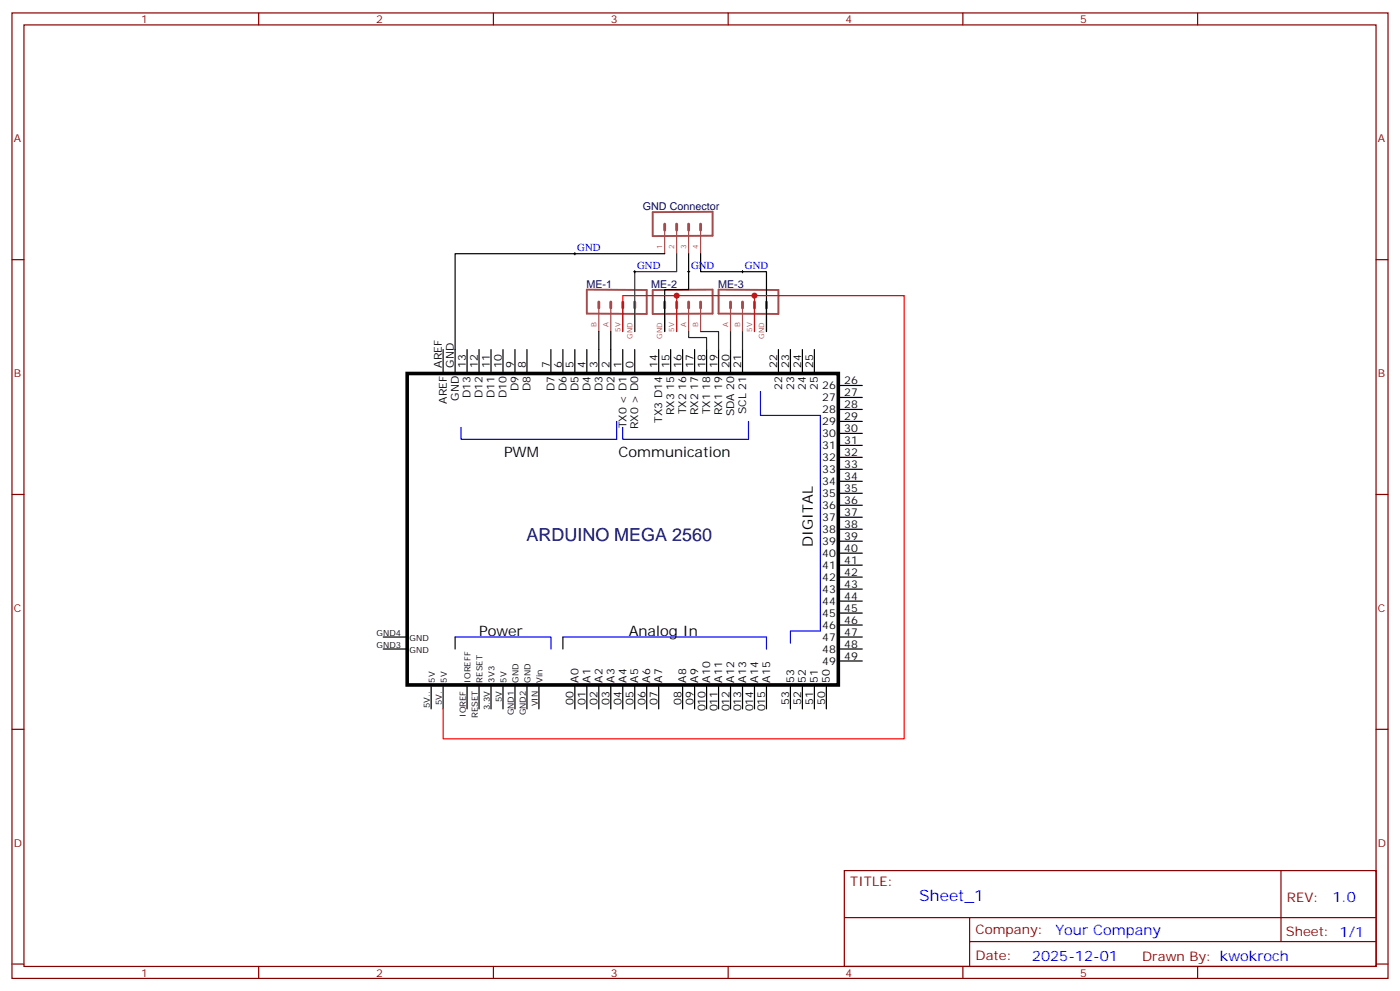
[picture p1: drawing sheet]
<svg xmlns="http://www.w3.org/2000/svg" width="412mm" height="292mm" viewBox="0 0 412 292" stroke-linecap="round" stroke-linejoin="round" font-family="sans-serif">
<g fill="none" stroke="#870000" stroke-width=".35">
<path d="M3.5 3.8h405.4v284.3h-405.4zM7.1 7.3h398.2v277.3h-398.2zM76.2 3.8v3.5M145.3 3.8v3.5M214.5 3.8v3.5M283.6 3.8v3.5M352.8 3.8v3.5M3.5 76.5h3.6M405.3 76.5h3.6M3.5 145.6h3.6M405.3 145.6h3.6M3.5 214.8h3.6"/>
<path d="M405.3 214.8h3.6M248.7 256.4h156.6v28.2h-156.6zM377.3 256.4v20.9M248.7 270.2h156.5M285.6 277.3h119.6M285.6 270.2v14.2M3.5 283.9h3.6M76.2 284.6v3.5M145.3 284.6v3.5M214.5 284.6v3.5M283.6 284.6v3.5M352.8 284.6v3.5"/>
<path d="M405.3 283.9h3.6"/>
</g>
<path d="M192.3 62.5l17.6-.1v7l-17.6 .1zM172.9 85.3l17.6 .1v7.1l-17.6-.1zM192.3 85.4l17.6-.1v7.1l-17.6 .1zM211.7 85.3l17.6 .1v7.1l-17.6-.1z" fill="none" stroke="#a64a4a" stroke-width=".56"/>
<g fill="none" stroke="#a64a4a" stroke-width=".85">
<path d="M195.8 66v1.8M199.3 66v1.8M202.8 66v1.8M206.4 66v1.8M176.4 88.9v1.8M179.9 88.9v1.8M183.4 88.9v1.8M187 88.9v1.8M195.8 88.9v1.8M199.3 88.9v1.8M202.8 88.9v1.8M206.4 88.9v1.8"/>
<path d="M215.2 88.9v1.8M218.7 88.9v1.8M222.2 88.9v1.8M225.8 88.9v1.8"/>
</g>
<g fill="none" stroke="#a64a4a" stroke-width=".35">
<path d="M195.8 67.8v6.9M199.3 67.8v6.9M202.8 67.8v6.9M206.4 67.8v6.9M176.4 90.7v6.9M179.9 90.7v6.9M183.4 90.7v6.9M187 90.7v6.9M195.8 90.7v6.9M199.3 90.7v6.9M202.8 90.7v6.9M206.4 90.7v6.9"/>
<path d="M215.2 90.7v6.9M218.7 90.7v6.9M222.2 90.7v6.9M225.8 90.7v6.9"/>
</g>
<g fill="none" stroke="#000" stroke-width=".35">
<path d="M195.8 74.7h-61.7v35.3M202.8 74.7v10.6h-7v12.3M206.4 74.7v5.3h19.4v17.6M176.4 97.6v12.4M179.9 97.6v12.4M130.5 102.9v7.1M137.6 102.9v7.1M141.1 102.9v7.1M144.6 102.9v7.1M148.2 102.9v7.1M151.7 102.9v7.1M155.2 102.9v7.1"/>
<path d="M162.3 102.9v7.1M165.8 102.9v7.1M169.3 102.9v7.1M172.9 102.9v7.1M183.4 102.9v7.1M187 102.9v7.1M194 102.9v7.1M197.6 102.9v7.1M201.1 102.9v7.1M204.6 102.9v7.1M208.1 102.9v7.1M211.7 102.9v7.1"/>
<path d="M215.2 102.9v7.1M218.7 102.9v7.1M229.3 102.9v7.1M232.8 102.9v7.1M236.4 102.9v7.1M239.9 102.9v7.1M246.9 113.5h7.1M246.9 117.1h7.1M246.9 120.6h7.1M246.9 138.2h7.1M246.9 124.1h7.1M246.9 127.6h7.1"/>
<path d="M246.9 131.2h7.1M246.9 134.7h7.1M246.9 141.7h7.1M246.9 145.3h7.1M246.9 148.8h7.1M246.9 152.3h7.1M246.9 155.9h7.1M246.9 159.4h7.1M246.9 162.9h7.1M246.9 166.4h7.1M246.9 170h7.1M246.9 173.5h7.1"/>
<path d="M246.9 177h7.1M112.9 191.1h7M112.9 187.6h7M134.1 187.6v3.5M165.8 187.6v3.5M246.9 180.6h7.1M246.9 194.7h7.1M246.9 191.1h7.1M246.9 187.6h7.1M246.9 184.1h7.1M127 201.7v7.1M130.5 201.7v7.1"/>
<path d="M137.6 201.7v7.1M141.1 201.7v7.1M144.6 201.7v7.1M148.2 201.7v7.1M151.7 201.7v7.1M155.2 201.7v7.1M158.7 201.7v7.1M169.3 201.7v7.1M172.9 201.7v7.1M176.4 201.7v7.1M179.9 201.7v7.1M183.4 201.7v7.1"/>
<path d="M187 201.7v7.1M190.5 201.7v7.1M194 201.7v7.1M201.1 201.7v7.1M204.6 201.7v7.1M208.1 201.7v7.1M211.7 201.7v7.1M215.2 201.7v7.1M218.7 201.7v7.1M222.2 201.7v7.1M225.8 201.7v7.1M232.8 201.7v7.1"/>
<path d="M236.4 201.7v7.1M239.9 201.7v7.1M243.4 201.7v7.1"/>
</g>
<path d="M119.9 110h127v91.7h-127z" fill="none" stroke="#000" stroke-width="1.1"/>
<path d="M224 115.3v7h17.7v63.5h-8.9v3.6M181.7 124.1v5.3h-45.9v-3.5M220.5 124.1v5.3h-37.1v-3.5M134.1 187.6h28.2v3.5M165.8 187.6h60v3.5" fill="none" stroke="#00f" stroke-width=".35"/>
<path d="M202.8 97.6v1.8h5.3v3.5M206.4 97.6h5.3v5.3M215.2 97.6v5.3M218.7 97.6v5.3" fill="none" stroke="#008700" stroke-width=".35"/>
<path d="M199.3 74.7v5.3h-12.3v17.6" fill="none" stroke="#333" stroke-width=".35"/>
<path d="M169 74.7h.7M169.3 74.4v.7M187 79.7v.7M202.8 79.7v.7M218.7 79.7v.7M186.6 80h.7M202.5 80h.7M218.4 80h.7" fill="none" stroke="#000" stroke-width=".29"/>
<path d="M183.4 97.6v-10.5h82.9v130.5h-135.8v-8.8M199.3 87.1v10.5M222.2 87.1v10.5" fill="none" stroke="#f00" stroke-width=".35"/>
<g fill="#c00">
<circle cx="199.3" cy="87.1" r=".88"/>
<circle cx="222.3" cy="87.1" r=".88"/>
</g>
<text font-size="5.3" fill="#000080" x="155.1" y="159.4">ARDUINO MEGA 2560</text>
<text font-size="4.6" fill="#00f" x="270.8" y="265.4">Sheet_1</text>
<g font-size="4.2">
<text x="148.5" y="134.6">PWM</text>
<text x="182.1" y="134.6">Communication</text>
<text x="239.4" y="161.1" transform="rotate(-90 239.4 161.1)">DIGITAL</text>
<text x="141.1" y="187.2">Power</text>
<text x="185.2" y="187.2">Analog In</text>
</g>
<g font-size="4.2" fill="#00f">
<text x="392.5" y="265.7">1.0</text>
<text x="310.9" y="275.2">Your Company</text>
<text x="304" y="283">2025-12-01</text>
</g>
<g font-size="3.9" fill="#800">
<text x="250.5" y="261">TITLE:</text>
<text x="379.1" y="265.7">REV:</text>
<text x="287.4" y="275.2">Company:</text>
<text x="378.7" y="275.8">Sheet: 1/1</text>
<text x="287.4" y="282.9">Date:</text>
<text x="336.4" y="282.9">Drawn By: kwokroch</text>
</g>
<g font-size="3.2" fill="#800">
<text x="41.6" y="6.8">1</text>
<text x="110.8" y="6.8">2</text>
<text x="179.9" y="6.8">3</text>
<text x="249.1" y="6.8">4</text>
<text x="318.2" y="6.8">5</text>
<text x="4.1" y="41.9">A</text>
<text x="405.9" y="41.9">A</text>
<text x="4.1" y="111.1">B</text>
<text x="405.9" y="111.1">B</text>
<text x="4.1" y="180.2">C</text>
<text x="405.9" y="180.2">C</text>
<text x="4.1" y="249.3">D</text>
<text x="405.9" y="249.3">D</text>
<text x="41.6" y="287.6">1</text>
<text x="110.8" y="287.6">2</text>
<text x="179.9" y="287.6">3</text>
<text x="249.1" y="287.6">4</text>
<text x="318.2" y="287.6">5</text>
</g>
<g font-size="3.2" fill="#000080">
<text x="189.3" y="61.7">GND Connector</text>
<text x="172.7" y="84.7">ME-1</text>
<text x="191.9" y="84.7">ME-2</text>
<text x="211.5" y="84.7">ME-3</text>
</g>
<g font-size="3.2" fill="#00f">
<text x="170" y="73.8">GND</text>
<text x="187.7" y="79.1">GND</text>
<text x="203.6" y="79.1">GND</text>
<text x="219.4" y="79.1">GND</text>
</g>
<g font-size="3.2">
<text x="130.2" y="108.2" transform="rotate(-90 130.2 108.2)">AREF</text>
<text x="133.7" y="108.2" transform="rotate(-90 133.7 108.2)">GND</text>
<text x="137.2" y="108.2" transform="rotate(-90 137.2 108.2)">13</text>
<text x="140.8" y="108.2" transform="rotate(-90 140.8 108.2)">12</text>
<text x="144.3" y="108.2" transform="rotate(-90 144.3 108.2)">11</text>
<text x="147.8" y="108.2" transform="rotate(-90 147.8 108.2)">10</text>
<text x="151.3" y="108.2" transform="rotate(-90 151.3 108.2)">9</text>
<text x="154.9" y="108.2" transform="rotate(-90 154.9 108.2)">8</text>
<text x="161.9" y="108.2" transform="rotate(-90 161.9 108.2)">7</text>
<text x="165.5" y="108.2" transform="rotate(-90 165.5 108.2)">6</text>
<text x="169" y="108.2" transform="rotate(-90 169 108.2)">5</text>
<text x="172.5" y="108.2" transform="rotate(-90 172.5 108.2)">4</text>
<text x="176" y="108.2" transform="rotate(-90 176 108.2)">3</text>
<text x="179.6" y="108.2" transform="rotate(-90 179.6 108.2)">2</text>
<text x="183.1" y="108.2" transform="rotate(-90 183.1 108.2)">1</text>
<text x="186.6" y="108.2" transform="rotate(-90 186.6 108.2)">0</text>
<text x="193.7" y="108.2" transform="rotate(-90 193.7 108.2)">14</text>
<text x="197.2" y="108.2" transform="rotate(-90 197.2 108.2)">15</text>
<text x="200.7" y="108.2" transform="rotate(-90 200.7 108.2)">16</text>
<text x="204.3" y="108.2" transform="rotate(-90 204.3 108.2)">17</text>
<text x="207.8" y="108.2" transform="rotate(-90 207.8 108.2)">18</text>
<text x="211.3" y="108.2" transform="rotate(-90 211.3 108.2)">19</text>
<text x="214.8" y="108.2" transform="rotate(-90 214.8 108.2)">20</text>
<text x="218.4" y="108.2" transform="rotate(-90 218.4 108.2)">21</text>
<text x="229" y="108.2" transform="rotate(-90 229 108.2)">22</text>
<text x="232.5" y="108.2" transform="rotate(-90 232.5 108.2)">23</text>
<text x="236" y="108.2" transform="rotate(-90 236 108.2)">24</text>
<text x="239.5" y="108.2" transform="rotate(-90 239.5 108.2)">25</text>
<text x="248.7" y="113.2">26</text>
<text x="131.6" y="118.9" transform="rotate(-90 131.6 118.9)">AREF</text>
<text x="135.1" y="118" transform="rotate(-90 135.1 118)">GND</text>
<text x="138.6" y="117.2" transform="rotate(-90 138.6 117.2)">D13</text>
<text x="142.2" y="117.2" transform="rotate(-90 142.2 117.2)">D12</text>
<text x="145.7" y="117.2" transform="rotate(-90 145.7 117.2)">D11</text>
<text x="149.2" y="117.2" transform="rotate(-90 149.2 117.2)">D10</text>
<text x="152.8" y="115.2" transform="rotate(-90 152.8 115.2)">D9</text>
<text x="156.3" y="115.2" transform="rotate(-90 156.3 115.2)">D8</text>
<text x="163.3" y="115.2" transform="rotate(-90 163.3 115.2)">D7</text>
<text x="166.9" y="115.2" transform="rotate(-90 166.9 115.2)">D6</text>
<text x="170.4" y="115.2" transform="rotate(-90 170.4 115.2)">D5</text>
<text x="173.9" y="115.2" transform="rotate(-90 173.9 115.2)">D4</text>
<text x="177.4" y="115.2" transform="rotate(-90 177.4 115.2)">D3</text>
<text x="181" y="115.2" transform="rotate(-90 181 115.2)">D2</text>
<text x="230.4" y="114.7" transform="rotate(-90 230.4 114.7)">22</text>
<text x="233.9" y="114.7" transform="rotate(-90 233.9 114.7)">23</text>
<text x="237.4" y="114.7" transform="rotate(-90 237.4 114.7)">24</text>
<text x="240.9" y="114.7" transform="rotate(-90 240.9 114.7)">25</text>
<text x="242.2" y="114.6">26</text>
<text x="242.2" y="118.1">27</text>
<text x="248.7" y="116.7">27</text>
<text x="195.1" y="124.4" transform="rotate(-90 195.1 124.4)">TX3 D14</text>
<text x="198.6" y="122.2" transform="rotate(-90 198.6 122.2)">RX3 15</text>
<text x="202.1" y="122" transform="rotate(-90 202.1 122)">TX2 16</text>
<text x="205.7" y="122.2" transform="rotate(-90 205.7 122.2)">RX2 17</text>
<text x="209.2" y="122" transform="rotate(-90 209.2 122)">TX1 18</text>
<text x="212.7" y="122.2" transform="rotate(-90 212.7 122.2)">RX1 19</text>
<text x="216.3" y="122.6" transform="rotate(-90 216.3 122.6)">SDA 20</text>
<text x="219.8" y="122" transform="rotate(-90 219.8 122)">SCL 21</text>
<text x="242.2" y="121.6">28</text>
<text x="242.2" y="125.2">29</text>
<text x="248.7" y="120.2">28</text>
<text x="248.7" y="123.8">29</text>
<text x="184.5" y="126.1" transform="rotate(-90 184.5 126.1)">TX0 &lt; D1</text>
<text x="188" y="126.4" transform="rotate(-90 188 126.4)">RX0 &gt; D0</text>
<text x="242.2" y="128.7">30</text>
<text x="248.7" y="127.3">30</text>
<text x="248.7" y="130.8">31</text>
<text x="242.2" y="132.2">31</text>
<text x="242.2" y="135.7">32</text>
<text x="248.7" y="137.9">33</text>
<text x="248.7" y="134.3">32</text>
<text x="242.2" y="139.3">33</text>
<text x="242.2" y="142.8">34</text>
<text x="248.7" y="141.4">34</text>
<text x="242.2" y="146.3">35</text>
<text x="242.2" y="149.9">36</text>
<text x="248.7" y="144.9">35</text>
<text x="248.7" y="148.4">36</text>
<text x="242.2" y="153.4">37</text>
<text x="248.7" y="152">37</text>
<text x="248.7" y="155.5">38</text>
<text x="242.2" y="156.9">38</text>
<text x="242.2" y="160.4">39</text>
<text x="248.7" y="159">39</text>
<text x="242.2" y="164">40</text>
<text x="242.2" y="167.5">41</text>
<text x="248.7" y="162.6">40</text>
<text x="248.7" y="166.1">41</text>
<text x="242.2" y="171">42</text>
<text x="248.7" y="169.6">42</text>
<text x="248.7" y="173.1">43</text>
<text x="242.2" y="174.6">43</text>
<text x="242.2" y="178.1">44</text>
<text x="248.7" y="176.7">44</text>
<text x="242.2" y="181.6">45</text>
<text x="242.2" y="185.1">46</text>
<text x="248.7" y="180.2">45</text>
<text x="248.7" y="183.7">46</text>
<text x="242.2" y="188.7">47</text>
<text x="248.7" y="190.8">48</text>
<text x="248.7" y="187.3">47</text>
<text x="242.2" y="195.7">49</text>
<text x="242.2" y="192.2">48</text>
<text x="248.7" y="194.3">49</text>
<text x="170.4" y="201" transform="rotate(-90 170.4 201)">A0</text>
<text x="173.9" y="201" transform="rotate(-90 173.9 201)">A1</text>
<text x="177.4" y="201" transform="rotate(-90 177.4 201)">A2</text>
<text x="181" y="201" transform="rotate(-90 181 201)">A3</text>
<text x="184.5" y="201" transform="rotate(-90 184.5 201)">A4</text>
<text x="188" y="201" transform="rotate(-90 188 201)">A5</text>
<text x="191.6" y="201" transform="rotate(-90 191.6 201)">A6</text>
<text x="195.1" y="201" transform="rotate(-90 195.1 201)">A7</text>
<text x="202.1" y="201" transform="rotate(-90 202.1 201)">A8</text>
<text x="205.7" y="201" transform="rotate(-90 205.7 201)">A9</text>
<text x="209.2" y="201" transform="rotate(-90 209.2 201)">A10</text>
<text x="212.7" y="201" transform="rotate(-90 212.7 201)">A11</text>
<text x="216.3" y="201" transform="rotate(-90 216.3 201)">A12</text>
<text x="219.8" y="201" transform="rotate(-90 219.8 201)">A13</text>
<text x="223.3" y="201" transform="rotate(-90 223.3 201)">A14</text>
<text x="226.8" y="201" transform="rotate(-90 226.8 201)">A15</text>
<text x="233.9" y="201" transform="rotate(-90 233.9 201)">53</text>
<text x="237.4" y="201" transform="rotate(-90 237.4 201)">52</text>
<text x="240.9" y="201" transform="rotate(-90 240.9 201)">51</text>
<text x="244.5" y="201" transform="rotate(-90 244.5 201)">50</text>
<text x="169" y="207.5" transform="rotate(-90 169 207.5)">00</text>
<text x="172.5" y="207.5" transform="rotate(-90 172.5 207.5)">01</text>
<text x="176" y="207.5" transform="rotate(-90 176 207.5)">02</text>
<text x="179.6" y="207.5" transform="rotate(-90 179.6 207.5)">03</text>
<text x="183.1" y="207.5" transform="rotate(-90 183.1 207.5)">04</text>
<text x="186.6" y="207.5" transform="rotate(-90 186.6 207.5)">05</text>
<text x="190.1" y="207.5" transform="rotate(-90 190.1 207.5)">06</text>
<text x="193.7" y="207.5" transform="rotate(-90 193.7 207.5)">07</text>
<text x="200.7" y="207.5" transform="rotate(-90 200.7 207.5)">08</text>
<text x="204.3" y="207.5" transform="rotate(-90 204.3 207.5)">09</text>
<text x="207.8" y="209.5" transform="rotate(-90 207.8 209.5)">010</text>
<text x="211.3" y="209.5" transform="rotate(-90 211.3 209.5)">011</text>
<text x="214.8" y="209.5" transform="rotate(-90 214.8 209.5)">012</text>
<text x="218.4" y="209.5" transform="rotate(-90 218.4 209.5)">013</text>
<text x="221.9" y="209.5" transform="rotate(-90 221.9 209.5)">014</text>
<text x="225.4" y="209.5" transform="rotate(-90 225.4 209.5)">015</text>
<text x="232.5" y="207.5" transform="rotate(-90 232.5 207.5)">53</text>
<text x="236" y="207.5" transform="rotate(-90 236 207.5)">52</text>
<text x="239.5" y="207.5" transform="rotate(-90 239.5 207.5)">51</text>
<text x="243.1" y="207.5" transform="rotate(-90 243.1 207.5)">50</text>
</g>
<g font-size="2.5">
<text x="110.9" y="190.8">GND3</text>
<text x="110.9" y="187.3">GND4</text>
<text x="120.6" y="188.7">GND</text>
<text x="120.6" y="192.2">GND</text>
<text x="128.1" y="201" transform="rotate(-90 128.1 201)">5V</text>
<text x="131.6" y="201" transform="rotate(-90 131.6 201)">5V</text>
<text x="138.6" y="201" transform="rotate(-90 138.6 201)">IOREFF</text>
<text x="142.2" y="201" transform="rotate(-90 142.2 201)">RESET</text>
<text x="145.7" y="201" transform="rotate(-90 145.7 201)">3V3</text>
<text x="149.2" y="201" transform="rotate(-90 149.2 201)">5V</text>
<text x="152.8" y="201" transform="rotate(-90 152.8 201)">GND</text>
<text x="156.3" y="201" transform="rotate(-90 156.3 201)">GND</text>
<text x="159.8" y="201" transform="rotate(-90 159.8 201)">Vin</text>
<text x="126.6" y="208.5" transform="rotate(-90 126.6 208.5)">5V..</text>
<text x="130.2" y="207.6" transform="rotate(-90 130.2 207.6)">5V.</text>
<text x="144.3" y="209.2" transform="rotate(-90 144.3 209.2)">3.3V</text>
<text x="147.8" y="206.7" transform="rotate(-90 147.8 206.7)">5V</text>
<text x="158.4" y="208.1" transform="rotate(-90 158.4 208.1)">VIN</text>
<text x="137.2" y="211.2" transform="rotate(-90 137.2 211.2)">IOREF</text>
<text x="140.8" y="211.5" transform="rotate(-90 140.8 211.5)">RESET</text>
<text x="151.3" y="210.7" transform="rotate(-90 151.3 210.7)">GND1</text>
<text x="154.9" y="210.7" transform="rotate(-90 154.9 210.7)">GND2</text>
</g>
<g font-size="2.1" fill="#a54b4b">
<text x="195.1" y="73.4" transform="rotate(-90 195.1 73.4)">1</text>
<text x="198.6" y="73.4" transform="rotate(-90 198.6 73.4)">2</text>
<text x="202.2" y="73.4" transform="rotate(-90 202.2 73.4)">3</text>
<text x="205.7" y="73.4" transform="rotate(-90 205.7 73.4)">4</text>
<text x="175.7" y="96.4" transform="rotate(-90 175.7 96.4)">B</text>
<text x="179.2" y="96.4" transform="rotate(-90 179.2 96.4)">A</text>
<text x="182.7" y="97.8" transform="rotate(-90 182.7 97.8)">5V</text>
<text x="186.3" y="99.8" transform="rotate(-90 186.3 99.8)">GND</text>
<text x="195.1" y="99.8" transform="rotate(-90 195.1 99.8)">GND</text>
<text x="198.6" y="97.8" transform="rotate(-90 198.6 97.8)">5V</text>
<text x="202.2" y="96.4" transform="rotate(-90 202.2 96.4)">A</text>
<text x="205.7" y="96.4" transform="rotate(-90 205.7 96.4)">B</text>
<text x="214.5" y="96.4" transform="rotate(-90 214.5 96.4)">A</text>
<text x="218" y="96.4" transform="rotate(-90 218 96.4)">B</text>
<text x="221.6" y="97.8" transform="rotate(-90 221.6 97.8)">5V</text>
<text x="225.1" y="99.8" transform="rotate(-90 225.1 99.8)">GND</text>
</g>
</svg>
